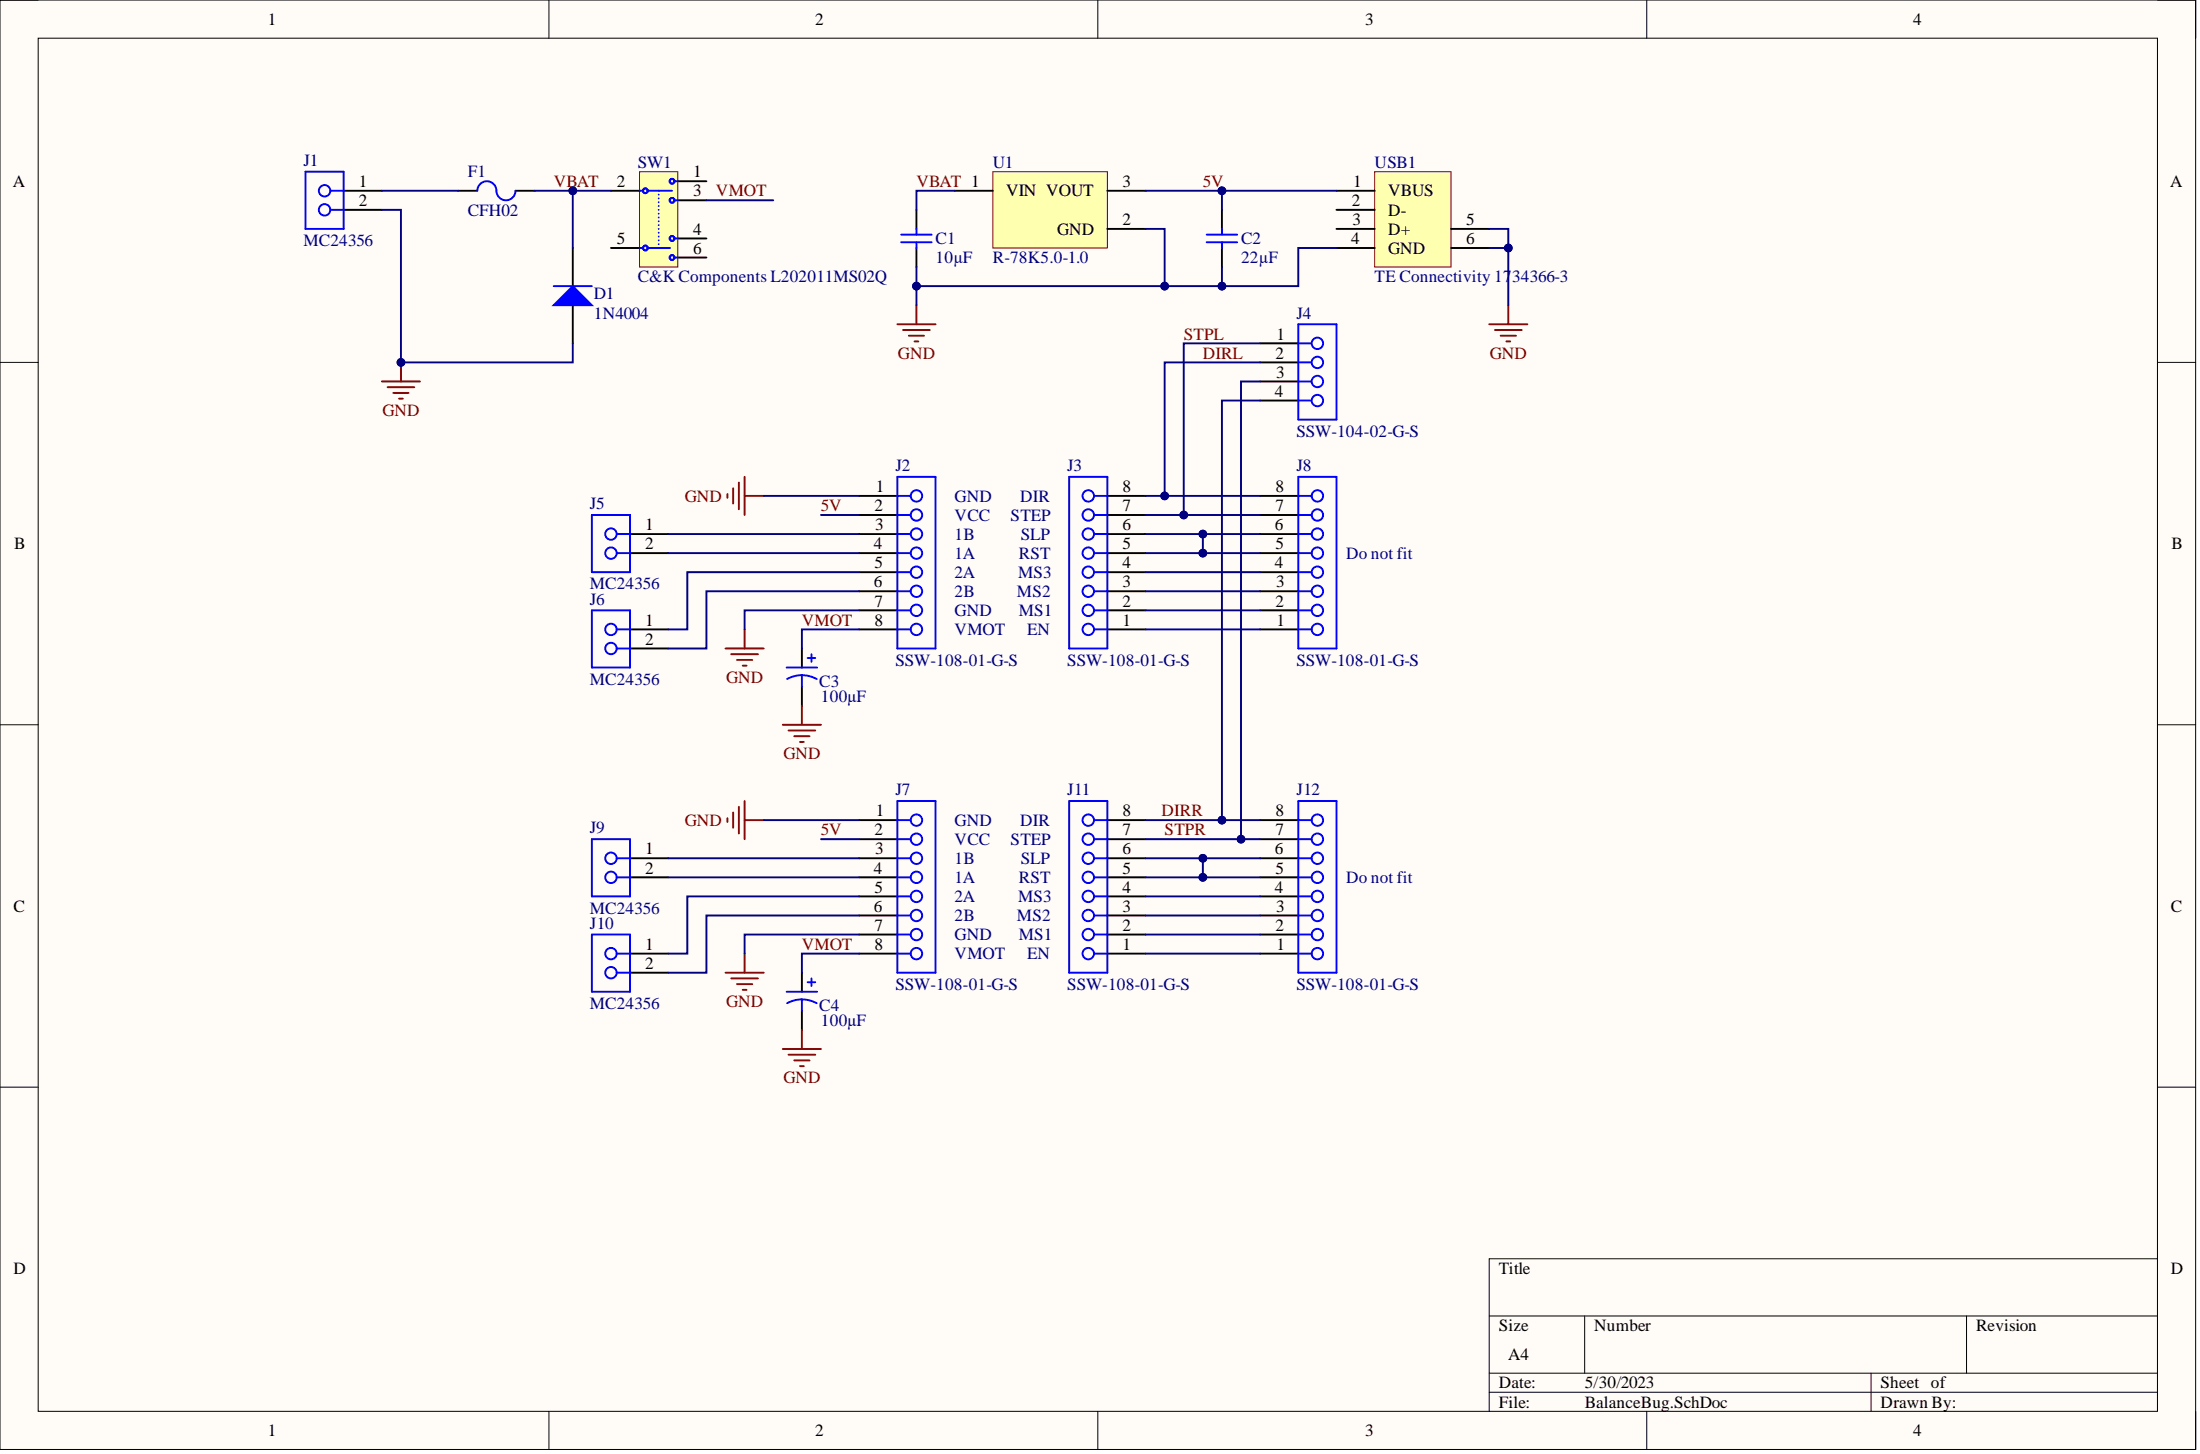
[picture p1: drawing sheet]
<svg xmlns="http://www.w3.org/2000/svg" width="292mm" height="193mm" viewBox="0 0 292 193" stroke-linecap="round" stroke-linejoin="round" font-family="sans-serif">
<path d="M0 0h291.5v192.4h-291.5z" fill-rule="evenodd" fill="#fffcf8"/>
<path d="M0 0h291.5v192.4h-291.5z" fill="none" stroke="#000" stroke-width=".13"/>
<path d="M5.1 5.1h281.4v182.2h-281.4z" fill-rule="evenodd" fill="#fffcf8"/>
<g fill="none" stroke="#000" stroke-width=".13">
<path d="M0 0h5.1M5.1 5.1h281.4v182.2h-281.4zM72.9 0v5.1M145.8 0v5.1M218.6 0v5.1M286.5 0h5v5.1M0 48.1h5.1M286.5 48.1h5M0 96.2h5.1M286.5 96.2h5M0 144.3h5.1M286.5 144.3h5"/>
<path d="M197.7 174.7h88.8M210.4 174.7v7.5M261.1 174.7v7.5M286.5 167.1h-88.8v20.2M72.9 187.3v5.1M145.8 187.3v5.1M197.7 182.2h88.8M197.7 184.8h88.8M218.6 187.3v5.1M248.4 182.2v5.1M291.5 187.3v5.1"/>
</g>
<path d="M60.8 25.3h2.6M68.4 25.3h2.6M76 32.9v5.1M76 40.5v5.1" fill="none" stroke="#000" stroke-width=".25"/>
<path d="M63.4 25.3a1.27 1.27 0 0 1 1.2-1.2 1.27 1.27 0 0 1 1.3 1.2 1.27 1.27 0 0 0 1.3 1.3 1.27 1.27 0 0 0 1.2-1.3" fill="none" stroke="#00f" stroke-width=".25"/>
<path d="M73.5 40.5l2.5-2.5 2.6 2.5z" fill="#00f"/>
<path d="M73.5 38h5.1M73.5 40.5l2.5-2.5 2.6 2.5zM172.4 50.6h1.8M172.4 48.1h1.8M172.4 45.6h1.8M172.4 43h5v12.7h-5zM172.4 53.2h1.8" fill="none" stroke="#00f" stroke-width=".25"/>
<path d="M167.3 45.6h5.1M167.3 48.1h5.1M167.3 50.6h5.1M167.3 53.2h5.1" fill="none" stroke="#000" stroke-width=".25"/>
<circle cx="174.9" cy="45.6" r=".76" fill="#fff"/>
<circle cx="174.9" cy="45.6" r=".76" fill="none" stroke="#00f" stroke-width=".25"/>
<circle cx="174.9" cy="48.1" r=".76" fill="#fff"/>
<circle cx="174.9" cy="48.1" r=".76" fill="none" stroke="#00f" stroke-width=".25"/>
<circle cx="174.9" cy="50.6" r=".76" fill="#fff"/>
<circle cx="174.9" cy="50.6" r=".76" fill="none" stroke="#00f" stroke-width=".25"/>
<circle cx="174.9" cy="53.2" r=".76" fill="#fff"/>
<g fill="none" stroke="#00f" stroke-width=".25">
<path d="M40.6 22.8h5v7.6h-5zM43.9 27.8h1.7M43.9 25.3h1.7M78.6 68.3h5.1v7.6h-5.1zM81.9 70.9h1.8M81.9 73.4h1.8M119.1 68.3h1.8M119.1 70.9h1.8M119.1 65.8h1.8M119.1 63.3h5.1v22.8h-5.1zM119.1 73.4h1.8M119.1 75.9h1.8"/>
<path d="M119.1 78.5h1.8M142 63.3h5v22.8h-5zM145.3 68.3h1.7M145.3 70.9h1.7M145.3 65.8h1.7M145.3 73.4h1.7M145.3 75.9h1.7M145.3 78.5h1.7M78.6 81h5.1v7.6h-5.1zM81.9 86.1h1.8M81.9 83.5h1.8M104.4 88.6h4.1"/>
<path d="M106.5 89.6l.8 .1 1.1 .4M106.5 89.6l-.8 .1-1.2 .4M106.5 89.6v1.5M107.2 87.3h1M107.7 86.8v1M119.1 81h1.8M119.1 83.5h1.8M145.3 81h1.7M145.3 83.5h1.7M78.6 111.4h5.1v7.6h-5.1zM81.9 113.9h1.8M81.9 116.4h1.8"/>
<path d="M119.1 106.3h5.1v22.8h-5.1zM119.1 111.4h1.8M119.1 113.9h1.8M119.1 108.8h1.8M119.1 116.4h1.8M119.1 119h1.8M142 106.3h5v22.8h-5zM145.3 111.4h1.7M145.3 113.9h1.7M145.3 108.8h1.7M145.3 116.4h1.7M145.3 119h1.7"/>
<path d="M78.6 124h5.1v7.6h-5.1zM81.9 129.1h1.8M81.9 126.6h1.8M104.4 131.6h4.1M106.5 132.6l.8 .1 1.1 .4M106.5 132.6l-.8 .1-1.2 .4M106.5 132.6v1.6M107.2 130.4h1M107.7 129.9v1M119.1 121.5h1.8M119.1 124h1.8M119.1 126.6h1.8"/>
<path d="M145.3 121.5h1.7M145.3 124h1.7M145.3 126.6h1.7"/>
<circle cx="43.1" cy="25.3" r=".76"/>
<circle cx="43.1" cy="27.9" r=".76"/>
<circle cx="174.9" cy="53.2" r=".76"/>
<circle cx="81.1" cy="70.9" r=".76"/>
<circle cx="81.1" cy="73.4" r=".76"/>
<circle cx="121.7" cy="70.9" r=".76"/>
<circle cx="121.7" cy="73.4" r=".76"/>
<circle cx="121.7" cy="78.5" r=".76"/>
<circle cx="121.7" cy="65.8" r=".76"/>
<circle cx="121.7" cy="68.3" r=".76"/>
<circle cx="121.7" cy="75.9" r=".76"/>
<circle cx="144.5" cy="70.9" r=".76"/>
<circle cx="144.5" cy="78.5" r=".76"/>
<circle cx="144.5" cy="65.8" r=".76"/>
<circle cx="144.5" cy="73.4" r=".76"/>
<circle cx="144.5" cy="68.3" r=".76"/>
<circle cx="144.5" cy="75.9" r=".76"/>
<circle cx="81.1" cy="83.5" r=".76"/>
<circle cx="81.1" cy="86.1" r=".76"/>
<circle cx="121.7" cy="83.5" r=".76"/>
<circle cx="121.7" cy="81" r=".76"/>
<circle cx="144.5" cy="83.5" r=".76"/>
<circle cx="144.5" cy="81" r=".76"/>
<circle cx="81.1" cy="113.9" r=".76"/>
<circle cx="81.1" cy="116.4" r=".76"/>
<circle cx="121.7" cy="113.9" r=".76"/>
<circle cx="121.7" cy="119" r=".76"/>
<circle cx="121.7" cy="108.8" r=".76"/>
<circle cx="121.7" cy="111.4" r=".76"/>
<circle cx="121.7" cy="116.4" r=".76"/>
<circle cx="144.5" cy="113.9" r=".76"/>
<circle cx="144.5" cy="119" r=".76"/>
<circle cx="144.5" cy="108.8" r=".76"/>
<circle cx="144.5" cy="111.4" r=".76"/>
<circle cx="144.5" cy="116.4" r=".76"/>
<circle cx="81.1" cy="126.6" r=".76"/>
<circle cx="81.1" cy="129.1" r=".76"/>
<circle cx="121.7" cy="126.6" r=".76"/>
<circle cx="121.7" cy="121.5" r=".76"/>
<circle cx="121.7" cy="124" r=".76"/>
<circle cx="144.5" cy="126.6" r=".76"/>
<circle cx="144.5" cy="121.5" r=".76"/>
<circle cx="144.5" cy="124" r=".76"/>
</g>
<g fill="none" stroke="#000" stroke-width=".25">
<path d="M45.6 25.3h5.1M45.6 27.8h5.1M83.7 70.9h5M83.7 73.4h5M114.1 65.8h5M114.1 70.9h5M114.1 75.9h5M114.1 68.3h5M114.1 73.4h5M114.1 78.5h5M147 65.8h5.1M147 70.9h5.1"/>
<path d="M147 75.9h5.1M147 68.3h5.1M147 73.4h5.1M147 78.5h5.1M83.7 83.5h5M83.7 86.1h5M106.5 86.1v2.5M106.5 91.1v2.6M114.1 81h5M114.1 83.5h5M147 81h5.1M147 83.5h5.1"/>
<path d="M83.7 113.9h5M83.7 116.4h5M114.1 108.8h5M114.1 113.9h5M114.1 119h5M114.1 111.4h5M114.1 116.4h5M147 108.8h5.1M147 113.9h5.1M147 119h5.1M147 111.4h5.1M147 116.4h5.1"/>
<path d="M83.7 126.6h5M83.7 129.1h5M106.5 129.1v2.5M106.5 134.2v2.5M114.1 121.5h5M114.1 124h5M114.1 126.6h5M147 121.5h5.1M147 124h5.1M147 126.6h5.1"/>
</g>
<g fill="none" stroke="#800000" stroke-width=".25">
<path d="M96.6 65.6v.5M97.3 64.8v2M98.1 64v3.6M98.9 63.3v5M98.9 65.8h2.5M103.9 96.2h5.1M104.7 96.9h3.5M105.5 97.7h2M106.2 98.5h.5M106.5 93.7v2.5M96.6 108.6v.5M97.3 107.8v2.1"/>
<path d="M98.1 107.1v3.5M98.9 106.3v5.1M98.9 108.8h2.5M103.9 139.2h5.1M104.7 140h3.5M106.5 136.7v2.5M105.5 140.7h2M106.2 141.5h.5"/>
</g>
<path d="M131.8 22.8h15.2v10.1h-15.2z" fill-rule="evenodd" fill="#ffffb0"/>
<path d="M131.8 22.8h15.2v10.1h-15.2z" fill="none" stroke="#800000" stroke-width=".13"/>
<path d="M121.7 27.8v2.6M121.7 32.9v2.5M126.7 25.3h5.1M147 25.3h5.1M147 30.4h5.1M162.2 27.8v2.6M162.2 32.9v2.5" fill="none" stroke="#000" stroke-width=".25"/>
<path d="M119.1 43h5.1M119.9 43.8h3.6M120.7 44.6h2M121.4 45.3h.5M121.7 40.5v2.5" fill="none" stroke="#800000" stroke-width=".25"/>
<path d="M119.7 31.1h4M119.7 32.2h4M121.7 30.4v.7M121.7 32.2v.7M160.2 31.1h4.1M160.2 32.2h4.1M162.2 30.4v.7M162.2 32.2v.7" fill="none" stroke="#00f" stroke-width=".25"/>
<path d="M182.5 22.8h10.2v12.6h-10.2z" fill-rule="evenodd" fill="#ffffb0"/>
<path d="M182.5 22.8h10.2v12.6h-10.2z" fill="none" stroke="#800000" stroke-width=".13"/>
<path d="M177.4 30.4h5.1M177.4 27.8h5.1M177.4 32.9h5.1M177.4 25.3h5.1M192.7 30.4h5M192.7 32.9h5" fill="none" stroke="#000" stroke-width=".25"/>
<path d="M50.7 50.6h5.1M51.5 51.4h3.5M52.2 52.1h2M53 52.9h.5M53.2 48.1v2.5M197.7 43h5.1M198.5 43.8h3.5M199.2 44.6h2.1M200 45.3h.5M200.3 40.5v2.5" fill="none" stroke="#800000" stroke-width=".25"/>
<circle cx="53.2" cy="48.1" r=".51" fill="#000080"/>
<circle cx="53.2" cy="48.1" r=".51" fill="none" stroke="#000080" stroke-width=".13"/>
<g fill="none" stroke="#000" stroke-width=".25">
<path d="M167.3 78.5h5.1M167.3 73.4h5.1M167.3 75.9h5.1M167.3 70.9h5.1M167.3 68.3h5.1M167.3 65.8h5.1M167.3 83.5h5.1M167.3 81h5.1M167.3 116.4h5.1M167.3 119h5.1M167.3 113.9h5.1M167.3 111.4h5.1"/>
<path d="M167.3 108.8h5.1M167.3 126.6h5.1M167.3 121.5h5.1M167.3 124h5.1"/>
</g>
<g fill="none" stroke="#00f" stroke-width=".25">
<path d="M172.4 63.3h5v22.8h-5zM172.4 78.5h1.8M172.4 75.9h1.8M172.4 73.4h1.8M172.4 70.9h1.8M172.4 68.3h1.8M172.4 65.8h1.8M172.4 81h1.8M172.4 83.5h1.8M172.4 106.3h5v22.8h-5zM172.4 119h1.8M172.4 116.4h1.8"/>
<path d="M172.4 113.9h1.8M172.4 111.4h1.8M172.4 108.8h1.8M172.4 124h1.8M172.4 121.5h1.8M172.4 126.6h1.8"/>
<circle cx="174.9" cy="70.9" r=".76"/>
<circle cx="174.9" cy="73.4" r=".76"/>
<circle cx="174.9" cy="78.5" r=".76"/>
<circle cx="174.9" cy="65.8" r=".76"/>
<circle cx="174.9" cy="68.3" r=".76"/>
<circle cx="174.9" cy="75.9" r=".76"/>
<circle cx="174.9" cy="83.5" r=".76"/>
<circle cx="174.9" cy="81" r=".76"/>
<circle cx="174.9" cy="113.9" r=".76"/>
<circle cx="174.9" cy="119" r=".76"/>
<circle cx="174.9" cy="108.8" r=".76"/>
<circle cx="174.9" cy="111.4" r=".76"/>
<circle cx="174.9" cy="116.4" r=".76"/>
<circle cx="174.9" cy="126.6" r=".76"/>
<circle cx="174.9" cy="121.5" r=".76"/>
<circle cx="174.9" cy="124" r=".76"/>
</g>
<path d="M96.3 86.1h5.1M97.1 86.8h3.5M97.8 87.6h2.1M98.6 88.3h.5M98.9 83.5v2.6M96.3 129.1h5.1M97.1 129.9h3.5M97.8 130.6h2.1M98.6 131.4h.5M98.9 126.6v2.5" fill="none" stroke="#800000" stroke-width=".25"/>
<path d="M84.9 22.8h5.1v12.6h-5.1z" fill-rule="evenodd" fill="#ffffb0"/>
<path d="M84.9 22.8h5.1v12.6h-5.1z" fill="none" stroke="#800000" stroke-width=".13"/>
<g fill="none" stroke="#00f" stroke-width=".25">
<path d="M84.9 25.3h.5M84.9 32.9h.5M85.9 25.3h3.3M85.9 32.9h3.1M87.5 25.3h.1M87.5 25.8h.1M87.5 26.3h.1M87.5 26.8h.1M87.5 27.3h.1M87.5 27.8v.1M87.5 28.4h.1M87.5 28.9h.1"/>
<path d="M87.5 29.4h.1M87.5 29.9h.1M87.5 30.4h.1M87.5 30.9h.1M87.5 31.4h.1M87.5 31.9h.1M87.5 32.4h.1M89.5 24.1h.5M89.5 26.6h.5M89.5 31.6h.5M89.5 34.2h.5"/>
<circle cx="85.7" cy="25.3" r=".32"/>
<circle cx="85.7" cy="32.9" r=".32"/>
<circle cx="89.2" cy="26.6" r=".32"/>
<circle cx="89.2" cy="34.2" r=".32"/>
<circle cx="89.2" cy="24.1" r=".32"/>
<circle cx="89.2" cy="31.6" r=".32"/>
</g>
<path d="M81.1 25.3h3.8M81.1 32.9h3.8M90 24.1h3.8M90 26.6h3.8M90 34.2h3.8M90 31.6h3.8" fill="none" stroke="#000" stroke-width=".25"/>
<path d="M71 25.3h10.1" fill="none" stroke="#000080" stroke-width=".25"/>
<circle cx="76" cy="25.3" r=".51" fill="#000080"/>
<circle cx="76" cy="25.3" r=".51" fill="none" stroke="#000080" stroke-width=".13"/>
<path d="M50.7 27.8h2.5v20.3h22.8v-2.5" fill="none" stroke="#000080" stroke-width=".25"/>
<circle cx="53.2" cy="48.1" r=".51" fill="#000080"/>
<circle cx="53.2" cy="48.1" r=".51" fill="none" stroke="#000080" stroke-width=".13"/>
<path d="M76 25.3v7.6" fill="none" stroke="#000080" stroke-width=".25"/>
<circle cx="76" cy="25.3" r=".51" fill="#000080"/>
<circle cx="76" cy="25.3" r=".51" fill="none" stroke="#000080" stroke-width=".13"/>
<g fill="none" stroke="#000080" stroke-width=".25">
<path d="M50.7 25.3h10.1M93.8 26.6h8.9M167.3 48.1h-12.7v17.7h-2.5M88.7 70.9h25.4M88.7 73.4h25.4M101.4 65.8h12.7M114.1 75.9h-22.8v7.6h-2.6M114.1 78.5h-20.3v7.6h-5.1M114.1 83.5h-7.6v2.6M88.7 113.9h25.4M88.7 116.4h25.4M101.4 108.8h12.7"/>
<path d="M114.1 119h-22.8v7.6h-2.6M114.1 126.6h-7.6v2.5M114.1 121.5h-20.3v7.6h-5.1"/>
</g>
<circle cx="154.6" cy="65.8" r=".51" fill="#000080"/>
<circle cx="154.6" cy="65.8" r=".51" fill="none" stroke="#000080" stroke-width=".13"/>
<path d="M167.3 45.6h-10.1v22.7h-5.1" fill="none" stroke="#000080" stroke-width=".25"/>
<circle cx="157.2" cy="68.3" r=".51" fill="#000080"/>
<circle cx="157.2" cy="68.3" r=".51" fill="none" stroke="#000080" stroke-width=".13"/>
<path d="M167.3 50.6h-2.5v60.8h-12.7" fill="none" stroke="#000080" stroke-width=".25"/>
<circle cx="164.8" cy="111.4" r=".51" fill="#000080"/>
<circle cx="164.8" cy="111.4" r=".51" fill="none" stroke="#000080" stroke-width=".13"/>
<path d="M167.3 53.2h-5.1v55.6h-10.1" fill="none" stroke="#000080" stroke-width=".25"/>
<circle cx="162.2" cy="108.8" r=".51" fill="#000080"/>
<circle cx="162.2" cy="108.8" r=".51" fill="none" stroke="#000080" stroke-width=".13"/>
<path d="M121.7 35.4v5.1" fill="none" stroke="#000080" stroke-width=".25"/>
<circle cx="121.7" cy="38" r=".51" fill="#000080"/>
<circle cx="121.7" cy="38" r=".51" fill="none" stroke="#000080" stroke-width=".13"/>
<path d="M126.7 25.3h-5v2.5M152.1 25.3h10.1v2.5" fill="none" stroke="#000080" stroke-width=".25"/>
<circle cx="162.2" cy="25.3" r=".51" fill="#000080"/>
<circle cx="162.2" cy="25.3" r=".51" fill="none" stroke="#000080" stroke-width=".13"/>
<path d="M162.2 35.4v2.6h-40.5" fill="none" stroke="#000080" stroke-width=".25"/>
<circle cx="121.7" cy="38" r=".51" fill="#000080"/>
<circle cx="121.7" cy="38" r=".51" fill="none" stroke="#000080" stroke-width=".13"/>
<circle cx="154.6" cy="38" r=".51" fill="#000080"/>
<circle cx="154.6" cy="38" r=".51" fill="none" stroke="#000080" stroke-width=".13"/>
<circle cx="162.2" cy="38" r=".51" fill="#000080"/>
<circle cx="162.2" cy="38" r=".51" fill="none" stroke="#000080" stroke-width=".13"/>
<path d="M152.1 30.4h2.5v7.6" fill="none" stroke="#000080" stroke-width=".25"/>
<circle cx="154.6" cy="38" r=".51" fill="#000080"/>
<circle cx="154.6" cy="38" r=".51" fill="none" stroke="#000080" stroke-width=".13"/>
<path d="M162.2 25.3h15.2M109 68.3h5.1M109 111.4h5.1" fill="none" stroke="#000080" stroke-width=".25"/>
<circle cx="162.2" cy="25.3" r=".51" fill="#000080"/>
<circle cx="162.2" cy="25.3" r=".51" fill="none" stroke="#000080" stroke-width=".13"/>
<path d="M177.4 32.9h-5v5.1h-10.2" fill="none" stroke="#000080" stroke-width=".25"/>
<circle cx="162.2" cy="38" r=".51" fill="#000080"/>
<circle cx="162.2" cy="38" r=".51" fill="none" stroke="#000080" stroke-width=".13"/>
<path d="M197.7 30.4h2.6v10.1" fill="none" stroke="#000080" stroke-width=".25"/>
<circle cx="200.3" cy="32.9" r=".51" fill="#000080"/>
<circle cx="200.3" cy="32.9" r=".51" fill="none" stroke="#000080" stroke-width=".13"/>
<path d="M197.7 32.9h2.6" fill="none" stroke="#000080" stroke-width=".25"/>
<circle cx="200.3" cy="32.9" r=".51" fill="#000080"/>
<circle cx="200.3" cy="32.9" r=".51" fill="none" stroke="#000080" stroke-width=".13"/>
<path d="M154.6 65.8h12.7" fill="none" stroke="#000080" stroke-width=".25"/>
<circle cx="154.6" cy="65.8" r=".51" fill="#000080"/>
<circle cx="154.6" cy="65.8" r=".51" fill="none" stroke="#000080" stroke-width=".13"/>
<path d="M157.2 68.3h10.1" fill="none" stroke="#000080" stroke-width=".25"/>
<circle cx="157.2" cy="68.3" r=".51" fill="#000080"/>
<circle cx="157.2" cy="68.3" r=".51" fill="none" stroke="#000080" stroke-width=".13"/>
<path d="M152.1 70.9h15.2" fill="none" stroke="#000080" stroke-width=".25"/>
<circle cx="159.7" cy="70.9" r=".51" fill="#000080"/>
<circle cx="159.7" cy="70.9" r=".51" fill="none" stroke="#000080" stroke-width=".13"/>
<path d="M152.1 73.4h15.2" fill="none" stroke="#000080" stroke-width=".25"/>
<circle cx="159.7" cy="73.4" r=".51" fill="#000080"/>
<circle cx="159.7" cy="73.4" r=".51" fill="none" stroke="#000080" stroke-width=".13"/>
<path d="M152.1 75.9h15.2M152.1 78.5h15.2M152.1 81h15.2M152.1 83.5h15.2M162.2 108.8h5.1" fill="none" stroke="#000080" stroke-width=".25"/>
<circle cx="162.2" cy="108.8" r=".51" fill="#000080"/>
<circle cx="162.2" cy="108.8" r=".51" fill="none" stroke="#000080" stroke-width=".13"/>
<path d="M164.8 111.4h2.5" fill="none" stroke="#000080" stroke-width=".25"/>
<circle cx="164.8" cy="111.4" r=".51" fill="#000080"/>
<circle cx="164.8" cy="111.4" r=".51" fill="none" stroke="#000080" stroke-width=".13"/>
<path d="M152.1 113.9h15.2" fill="none" stroke="#000080" stroke-width=".25"/>
<circle cx="159.7" cy="113.9" r=".51" fill="#000080"/>
<circle cx="159.7" cy="113.9" r=".51" fill="none" stroke="#000080" stroke-width=".13"/>
<path d="M152.1 116.4h15.2" fill="none" stroke="#000080" stroke-width=".25"/>
<circle cx="159.7" cy="116.4" r=".51" fill="#000080"/>
<circle cx="159.7" cy="116.4" r=".51" fill="none" stroke="#000080" stroke-width=".13"/>
<path d="M159.7 70.9v2.5M152.1 119h15.2M152.1 121.5h15.2M152.1 124h15.2M152.1 126.6h15.2" fill="none" stroke="#000080" stroke-width=".25"/>
<circle cx="159.7" cy="73.4" r=".51" fill="#000080"/>
<circle cx="159.7" cy="73.4" r=".51" fill="none" stroke="#000080" stroke-width=".13"/>
<circle cx="159.7" cy="70.9" r=".51" fill="#000080"/>
<circle cx="159.7" cy="70.9" r=".51" fill="none" stroke="#000080" stroke-width=".13"/>
<path d="M159.7 113.9v2.5" fill="none" stroke="#000080" stroke-width=".25"/>
<circle cx="159.7" cy="113.9" r=".51" fill="#000080"/>
<circle cx="159.7" cy="113.9" r=".51" fill="none" stroke="#000080" stroke-width=".13"/>
<circle cx="159.7" cy="116.4" r=".51" fill="#000080"/>
<circle cx="159.7" cy="116.4" r=".51" fill="none" stroke="#000080" stroke-width=".13"/>
<path d="M114.1 81h-15.2v2.5M114.1 124h-15.2v2.6" fill="none" stroke="#000080" stroke-width=".25"/>
<g font-size="2.3">
<text x="35.6" y="3.3">1</text>
<text x="108.2" y="3.3">2</text>
<text x="181.3" y="3.3">3</text>
<text x="254" y="3.3">4</text>
<text x="92" y="23.5">1</text>
<text x="1.7" y="24.8">A</text>
<text x="47.7" y="24.8">1</text>
<text x="47.7" y="27.3">2</text>
<text x="81.9" y="24.8">2</text>
<text x="92" y="26.1">3</text>
<text x="133.6" y="26.1">VIN VOUT</text>
<text x="149.1" y="29.9">2</text>
<text x="149.1" y="24.8">3</text>
<text x="179.5" y="27.3">2</text>
<text x="179.6" y="29.9">3</text>
<text x="179.6" y="24.8">1</text>
<text x="184.3" y="28.6">D-</text>
<text x="184.3" y="26.1">VBUS</text>
<text x="194.7" y="29.9">5</text>
<text x="288.1" y="24.8">A</text>
<text x="81.9" y="32.4">5</text>
<text x="92" y="33.7">6</text>
<text x="92" y="31.1">4</text>
<text x="140.4" y="31.1">GND</text>
<text x="179.4" y="32.4">4</text>
<text x="184.3" y="31.1">D+</text>
<text x="184.3" y="33.7">GND</text>
<text x="194.7" y="32.4">6</text>
<text x="169.3" y="47.6">2</text>
<text x="169.5" y="45.1">1</text>
<text x="169.3" y="52.7">4</text>
<text x="169.4" y="50.1">3</text>
<text x="116.3" y="65.3">1</text>
<text x="149.1" y="65.3">8</text>
<text x="169.3" y="65.3">8</text>
<text x="85.7" y="70.4">1</text>
<text x="116.1" y="67.8">2</text>
<text x="116.2" y="70.4">3</text>
<text x="149.1" y="70.4">6</text>
<text x="149.1" y="67.8">7</text>
<text x="169.3" y="70.4">6</text>
<text x="169.3" y="67.8">7</text>
<text x="1.9" y="72.9">B</text>
<text x="85.7" y="72.9">2</text>
<text x="116" y="72.9">4</text>
<text x="116" y="78">6</text>
<text x="116.1" y="75.4">5</text>
<text x="149.1" y="78">3</text>
<text x="149.1" y="72.9">5</text>
<text x="149.1" y="75.4">4</text>
<text x="169.3" y="75.4">4</text>
<text x="169.3" y="72.9">5</text>
<text x="169.4" y="78">3</text>
<text x="288.3" y="72.9">B</text>
<text x="85.7" y="83">1</text>
<text x="116.1" y="80.5">7</text>
<text x="116.1" y="83">8</text>
<text x="149.1" y="83">1</text>
<text x="149.1" y="80.5">2</text>
<text x="169.3" y="80.5">2</text>
<text x="169.5" y="83">1</text>
<text x="85.7" y="85.6">2</text>
<text x="85.7" y="113.4">1</text>
<text x="116.1" y="110.9">2</text>
<text x="116.2" y="113.4">3</text>
<text x="116.3" y="108.3">1</text>
<text x="149.1" y="113.4">6</text>
<text x="149.1" y="110.9">7</text>
<text x="149.1" y="108.3">8</text>
<text x="169.3" y="113.4">6</text>
<text x="169.3" y="110.9">7</text>
<text x="169.3" y="108.3">8</text>
<text x="85.7" y="115.9">2</text>
<text x="116" y="115.9">4</text>
<text x="116.1" y="118.5">5</text>
<text x="149.1" y="115.9">5</text>
<text x="149.1" y="118.5">4</text>
<text x="169.3" y="118.5">4</text>
<text x="169.3" y="115.9">5</text>
<text x="1.8" y="121">C</text>
<text x="116" y="121">6</text>
<text x="116.1" y="123.5">7</text>
<text x="149.1" y="121">3</text>
<text x="149.1" y="123.5">2</text>
<text x="169.3" y="123.5">2</text>
<text x="169.4" y="121">3</text>
<text x="288.2" y="121">C</text>
<text x="85.7" y="126.1">1</text>
<text x="85.7" y="128.6">2</text>
<text x="116.1" y="126.1">8</text>
<text x="149.1" y="126.1">1</text>
<text x="169.5" y="126.1">1</text>
<text x="1.8" y="169.1">D</text>
<text x="199" y="169.1">Title</text>
<text x="288.2" y="169.1">D</text>
<text x="199" y="176.7">Size</text>
<text x="211.7" y="176.7">Number</text>
<text x="262.4" y="176.7">Revision</text>
<text x="199" y="184.3">Date:</text>
<text x="200.3" y="180.5">A4</text>
<text x="210.4" y="184.3">5/30/2023</text>
<text x="249.7" y="184.3">Sheet of</text>
<text x="35.6" y="190.6">1</text>
<text x="108.2" y="190.6">2</text>
<text x="181.3" y="190.6">3</text>
<text x="199" y="186.8">File:</text>
<text x="210.4" y="186.8">BalanceBug.SchDoc</text>
<text x="249.7" y="186.8">Drawn By:</text>
<text x="254" y="190.6">4</text>
</g>
<g font-size="2.3" fill="#000080">
<text x="40.3" y="22">J1</text>
<text x="62.1" y="23.5">F1</text>
<text x="84.7" y="22.3">SW1</text>
<text x="131.8" y="22.3">U1</text>
<text x="182.5" y="22.3">USB1</text>
<text x="62.1" y="28.6">CFH02</text>
<text x="40.3" y="32.7">MC24356</text>
<text x="124.2" y="34.9">10µF</text>
<text x="124.2" y="32.4">C1</text>
<text x="131.8" y="34.9">R-78K5.0-1.0</text>
<text x="164.8" y="34.9">22µF</text>
<text x="164.8" y="32.4">C2</text>
<text x="78.8" y="39.7">D1</text>
<text x="84.7" y="37.5">C&amp;K Components L202011MS02Q</text>
<text x="182.5" y="37.5">TE Connectivity 17</text>
<text x="200.8" y="37.5">34366-3</text>
<text x="78.8" y="42.3">1N4004</text>
<text x="172.1" y="42.3">J4</text>
<text x="172.1" y="58">SSW-104-02-G-S</text>
<text x="118.9" y="62.5">J2</text>
<text x="141.7" y="62.5">J3</text>
<text x="172.1" y="62.5">J8</text>
<text x="78.3" y="67.6">J5</text>
<text x="126.7" y="66.6">GND</text>
<text x="126.7" y="69.1">VCC</text>
<text x="126.7" y="71.6">1B</text>
<text x="134.2" y="69.1">STEP</text>
<text x="135.5" y="66.6">DIR</text>
<text x="135.5" y="71.6">SLP</text>
<text x="126.7" y="74.2">1A</text>
<text x="126.7" y="76.7">2A</text>
<text x="135.2" y="76.7">MS3</text>
<text x="135.3" y="74.2">RST</text>
<text x="178.7" y="74.2">Do not fit</text>
<text x="78.3" y="78.2">MC24356</text>
<text x="78.3" y="80.2">J6</text>
<text x="126.7" y="79.2">2B</text>
<text x="126.7" y="81.8">GND</text>
<text x="135" y="79.2">MS2</text>
<text x="135.3" y="81.8">MS1</text>
<text x="118.9" y="88.3">SSW-108-01-G-S</text>
<text x="126.7" y="84.3">VMOT</text>
<text x="136.4" y="84.3">EN</text>
<text x="141.7" y="88.3">SSW-108-01-G-S</text>
<text x="172.1" y="88.3">SSW-108-01-G-S</text>
<text x="78.3" y="90.9">MC24356</text>
<text x="108.8" y="91.1">C3</text>
<text x="109" y="93.2">100µF</text>
<text x="118.9" y="105.6">J7</text>
<text x="141.7" y="105.6">J11</text>
<text x="172.1" y="105.6">J12</text>
<text x="78.3" y="110.6">J9</text>
<text x="126.7" y="109.6">GND</text>
<text x="126.7" y="112.1">VCC</text>
<text x="134.2" y="112.1">STEP</text>
<text x="135.5" y="109.6">DIR</text>
<text x="126.7" y="114.7">1B</text>
<text x="126.7" y="117.2">1A</text>
<text x="126.7" y="119.7">2A</text>
<text x="135.2" y="119.7">MS3</text>
<text x="135.3" y="117.2">RST</text>
<text x="135.5" y="114.7">SLP</text>
<text x="178.7" y="117.2">Do not fit</text>
<text x="78.3" y="121.2">MC24356</text>
<text x="78.3" y="123.3">J10</text>
<text x="126.7" y="122.3">2B</text>
<text x="126.7" y="124.8">GND</text>
<text x="135" y="122.3">MS2</text>
<text x="135.3" y="124.8">MS1</text>
<text x="118.9" y="131.4">SSW-108-01-G-S</text>
<text x="126.7" y="127.3">VMOT</text>
<text x="136.4" y="127.3">EN</text>
<text x="141.7" y="131.4">SSW-108-01-G-S</text>
<text x="172.1" y="131.4">SSW-108-01-G-S</text>
<text x="78.3" y="133.9">MC24356</text>
<text x="108.8" y="134.2">C4</text>
<text x="109" y="136.2">100µF</text>
</g>
<g font-size="2.3" fill="#800000">
<text x="73.5" y="24.8">VBAT</text>
<text x="95.1" y="26.1">VMOT</text>
<text x="121.7" y="24.8">VBAT 1</text>
<text x="159.7" y="24.8">5V</text>
<text x="119.2" y="47.6">GND</text>
<text x="157.2" y="45.1">STPL</text>
<text x="159.7" y="47.6">DIRL</text>
<text x="197.8" y="47.6">GND</text>
<text x="50.8" y="55.2">GND</text>
<text x="90.9" y="66.6">GND</text>
<text x="109" y="67.8">5V</text>
<text x="106.5" y="83">VMOT</text>
<text x="96.4" y="90.6">GND</text>
<text x="104" y="100.7">GND</text>
<text x="90.9" y="109.6">GND</text>
<text x="109" y="110.9">5V</text>
<text x="154.2" y="108.3">DIRR</text>
<text x="154.6" y="110.9">STPR</text>
<text x="106.5" y="126.1">VMOT</text>
<text x="96.4" y="133.6">GND</text>
<text x="104" y="143.8">GND</text>
</g>
</svg>
